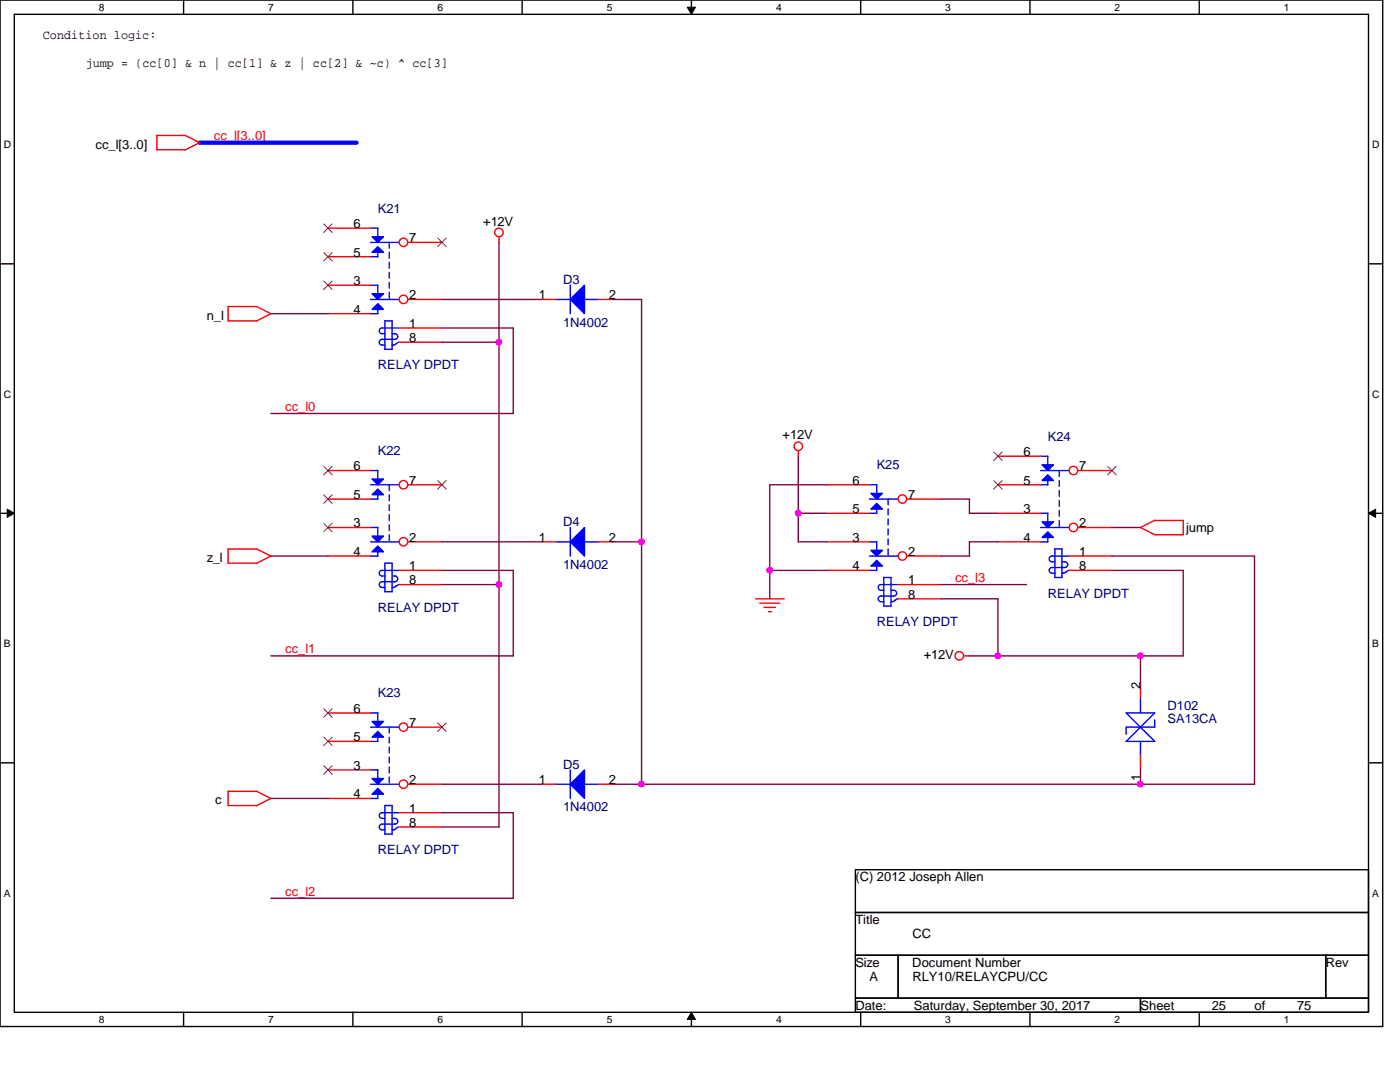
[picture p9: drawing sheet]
<svg xmlns="http://www.w3.org/2000/svg" width="279mm" height="216mm" viewBox="0 0 279 216" stroke-linecap="round" stroke-linejoin="round" font-family="sans-serif">
<path d="M0 0h275.9v204.8h-275.9zM2.9 2.9h270.2v199.1h-270.2z" fill="none" stroke="#000" stroke-width=".28"/>
<g fill="#fff">
<path d="M19.7 .3h1.2v2.3h-1.2z"/>
<path d="M19.7 202.3h1.2v2.3h-1.2z"/>
</g>
<path d="M36.6 0v2.9M36.6 202v2.8" fill="none" stroke="#000" stroke-width=".28"/>
<g fill="#fff">
<path d="M53.5 .3h1.2v2.3h-1.2z"/>
<path d="M53.5 202.3h1.2v2.3h-1.2z"/>
</g>
<path d="M70.4 0v2.9M70.4 202v2.8" fill="none" stroke="#000" stroke-width=".28"/>
<g fill="#fff">
<path d="M87.3 .3h1.2v2.3h-1.2z"/>
<path d="M87.3 202.3h1.2v2.3h-1.2z"/>
</g>
<path d="M104.2 0v2.9M104.2 202v2.8" fill="none" stroke="#000" stroke-width=".28"/>
<g fill="#fff">
<path d="M121.1 .3h1.1v2.3h-1.1z"/>
<path d="M121.1 202.3h1.1v2.3h-1.1z"/>
</g>
<path d="M138 0v2.9M138 202v2.8" fill="none" stroke="#000" stroke-width=".28"/>
<path d="M137.2 1.4h1.6l-.8 1.5zM138 202l.8 1.4h-1.6z" fill="#000" stroke="#000" stroke-width=".2"/>
<g fill="#fff">
<path d="M154.9 .3h1.1v2.3h-1.1z"/>
<path d="M154.9 202.3h1.1v2.3h-1.1z"/>
</g>
<path d="M171.8 0v2.9M171.8 202v2.8" fill="none" stroke="#000" stroke-width=".28"/>
<g fill="#fff">
<path d="M188.7 .3h1.1v2.3h-1.1z"/>
<path d="M188.7 202.3h1.1v2.3h-1.1z"/>
</g>
<path d="M205.5 0v2.9M205.5 202v2.8" fill="none" stroke="#000" stroke-width=".28"/>
<g fill="#fff">
<path d="M222.4 .3h1.2v2.3h-1.2z"/>
<path d="M222.4 202.3h1.2v2.3h-1.2z"/>
</g>
<path d="M239.3 0v2.9M239.3 202v2.8" fill="none" stroke="#000" stroke-width=".28"/>
<g fill="#fff">
<path d="M256.2 .3h1.2v2.3h-1.2z"/>
<path d="M256.2 202.3h1.2v2.3h-1.2z"/>
<path d="M.7 27.7h1.5v2.3h-1.5z"/>
<path d="M273.8 27.7h1.5v2.3h-1.5z"/>
<path d="M.7 77.5h1.5v2.3h-1.5z"/>
<path d="M273.8 77.5h1.5v2.3h-1.5z"/>
</g>
<path d="M0 52.6h2.9M273.1 52.6h2.8" fill="none" stroke="#000" stroke-width=".28"/>
<g fill="#fff">
<path d="M.7 127.3h1.4v2.3h-1.4z"/>
<path d="M273.8 127.3h1.4v2.3h-1.4z"/>
</g>
<path d="M0 102.4h2.9M273.1 102.4h2.8" fill="none" stroke="#000" stroke-width=".28"/>
<path d="M1.4 101.6l1.5 .8-1.5 .8zM273.1 102.4l1.4-.8v1.6z" fill="#000" stroke="#000" stroke-width=".2"/>
<g fill="#fff">
<path d="M.7 177.1h1.4v2.3h-1.4z"/>
<path d="M273.8 177.1h1.4v2.3h-1.4z"/>
</g>
<path d="M0 152.2h2.9M273.1 152.2h2.8M170.7 173.5h102.4v8.6h-102.4zM170.7 182.1h102.4v8.5h-102.4zM170.7 190.6h8.5v8.6h-8.5zM170.7 199.2h56.9v2.8h-56.9zM179.2 190.6h85.4v8.6h-85.4zM227.6 199.2h45.5v2.8h-45.5zM264.6 190.6h8.5v8.6h-8.5z" fill="none" stroke="#000" stroke-width=".28"/>
<g fill="none" stroke="#f00" stroke-width=".28">
<path d="M31.3 27h5.7l2.9 1.5M31.3 27v2.9h5.7M39.8 28.5l-2.8 1.4M65.4 45.5h8.6M65.4 51.2h8.6M65.4 56.9h8.6M81.4 48.4h6.8M81.4 59.8h6.8M99.6 47.2v1.2M108.1 59.8h2.9M119.5 59.8h2.8M45.5 64h5.7"/>
<path d="M54.1 62.6l-2.9 1.5M54.1 62.6l-2.9-1.4h-5.7v2.8M65.4 62.6h8.6M79.7 68.3h8.5M79.7 65.4h8.5M65.4 93.9h8.6M65.4 99.6h8.6M81.4 96.7h6.8M159.3 89.9v1.2M165 96.7h8.5M181 99.6h6.8M199.2 96.7h8.5"/>
<path d="M199.2 91h8.5M215.1 93.9h6.8M45.5 112.4h5.7M45.5 112.4v-2.9h5.7l2.9 1.5-2.9 1.4M65.4 105.3h8.6M65.4 111h8.6M79.7 116.6h8.5M79.7 113.8h8.5M81.4 108.1h6.8M108.1 108.1h2.9M119.5 108.1h2.8M150.8 119.5h5.7"/>
<path d="M165 108.1h8.5M165 113.8h8.5M165 102.4h8.5M179.2 119.5h8.6M179.2 116.6h8.6M181 111h6.8M199.2 108.1h8.5M199.2 102.4h8.5M213.4 111h8.5M213.4 113.8h8.5M215.1 105.3h6.8M227.6 105.2l2.8 1.5"/>
<path d="M227.6 105.3l2.9-1.5h5.7l-.1 2.9h-5.7M151.6 120.4h4M152.5 121.2h2.3M153.4 122h.5M192.3 130.9h1.2M227.6 136.6v2.8M45.5 157.9v2.8M45.5 157.9h5.7l2.9 1.4M54.1 159.3l-2.9 1.5M65.4 142.3h8.6M65.4 147.9h8.6M65.4 153.6h8.6"/>
<path d="M65.4 159.3h8.6M81.4 145.1h6.8M81.4 156.5h6.8M108.1 156.5h2.9M119.5 156.5h2.8M227.6 150.8v2.8M45.5 160.7h5.7M79.7 165h8.5M79.7 162.2h8.5"/>
<circle cx="80.5" cy="59.7" r=".84"/>
<circle cx="80.5" cy="48.4" r=".84"/>
<circle cx="99.6" cy="46.4" r=".85"/>
<circle cx="80.5" cy="96.7" r=".84"/>
<circle cx="159.3" cy="89" r=".84"/>
<circle cx="180.1" cy="99.6" r=".84"/>
<circle cx="214.2" cy="93.9" r=".84"/>
<circle cx="80.5" cy="108.1" r=".84"/>
<circle cx="180.1" cy="110.9" r=".84"/>
<circle cx="214.2" cy="105.3" r=".84"/>
<circle cx="191.5" cy="130.9" r=".84"/>
<circle cx="80.5" cy="156.5" r=".84"/>
<circle cx="80.5" cy="145.1" r=".84"/>
</g>
<g fill="#00f" stroke="#00f" stroke-width=".28">
<path d="M74.3 50.4l1.1-1.2 1.1 1.2z" fill-rule="evenodd"/>
<path d="M74.3 47.2h2.2l-1.1 1.2z" fill-rule="evenodd"/>
<path d="M74.3 61.7l1.1-1.1 1.1 1.1z" fill-rule="evenodd"/>
<path d="M74.3 58.6h2.2l-1.1 1.2z" fill-rule="evenodd"/>
<path d="M74.3 98.7l1.1-1.1 1.1 1.1z" fill-rule="evenodd"/>
<path d="M74.3 95.6h2.2l-1.1 1.1z" fill-rule="evenodd"/>
<path d="M74.3 110.1l1.1-1.1 1.1 1.1z" fill-rule="evenodd"/>
<path d="M74.3 107h2.2l-1.1 1.1z" fill-rule="evenodd"/>
<path d="M74.3 147.1l1.1-1.2 1.1 1.2z" fill-rule="evenodd"/>
<path d="M74.3 144h2.2l-1.1 1.1z" fill-rule="evenodd"/>
<path d="M75.4 157.3l1.1 1.2h-2.2z" fill-rule="evenodd"/>
<path d="M74.3 155.3h2.2l-1.1 1.2z" fill-rule="evenodd"/>
<path d="M208 95.9l1.1-1.2 1.1 1.2z" fill-rule="evenodd"/>
<path d="M208 92.8h2.2l-1.1 1.1z" fill-rule="evenodd"/>
<path d="M208 107.3l1.1-1.2 1.1 1.2z" fill-rule="evenodd"/>
<path d="M208 104.1h2.2l-1.1 1.2z" fill-rule="evenodd"/>
<path d="M173.8 101.6l1.2-1.2 1.1 1.2z" fill-rule="evenodd"/>
<path d="M173.8 98.4h2.3l-1.1 1.2z" fill-rule="evenodd"/>
<path d="M173.8 112.9l1.2-1.1 1.1 1.1z" fill-rule="evenodd"/>
<path d="M173.8 109.8h2.3l-1.1 1.2z" fill-rule="evenodd"/>
<path d="M113.8 59.8l2.8-2.9v5.7z" fill-rule="evenodd"/>
<path d="M116.6 105.3v5.7l-2.8-2.9z" fill-rule="evenodd"/>
<path d="M116.6 153.6v5.7l-2.8-2.8z" fill-rule="evenodd"/>
</g>
<g fill="none" stroke="#00f" stroke-width=".28">
<path d="M74 48.4h5.7M74 59.8h5.7M74 45.5h1.4M74 56.9h1.4M75.4 45.5v1.7M75.4 50.4v.8h-1.4M75.4 56.9v1.7M77.7 48.4v1.1M77.7 50.4v1.1M77.7 52.4v1.1M77.7 54.4v1.1M77.7 56.3v1.2"/>
<path d="M77.7 58.3v1.2M110.9 59.8h2.9M113.8 56.9v5.7M116.6 59.8h2.9M74 62.6h1.4M75.4 61.7v.9M76.3 66.6h.5M76.3 68.9h.5M78.3 64v5.7h-1.5M78.3 66.6h.5M78.3 64h-1.5v5.7M78.8 66.6a.56 .56 0 0 1 .6 .6 .56 .56 0 0 1-.6 .5h-2.6a.57 .57 0 0 0-.5 .6 .57 .57 0 0 0 .5 .6"/>
<path d="M79 68.5l-.3 .3-.5 .1M79.7 68.3l-.6 .3M79.7 65.4h-3.5a.57 .57 0 0 0-.5 .6 .57 .57 0 0 0 .5 .6M74 96.7h5.7M74 93.9h1.4v1.7M75.4 98.7v.9h-1.4M77.7 96.7v1.2M77.7 98.7v1.2M173.5 99.6h5.7M173.5 96.7h1.5M175 96.7v1.7M177.2 99.6v1.1"/>
<path d="M207.7 93.9h5.7M207.7 91h1.4M209.1 95.9v.8h-1.4M209.1 91v1.8M211.4 93.9v1.2M211.4 95.9v1.1M211.4 97.9v1.1M211.4 99.9v1.1M74 108.1h5.7M74 105.3h1.4M75.4 105.2v1.8M75.4 110.1v.9h-1.4"/>
<path d="M76.3 114.9h.5M76.3 117.2h.5M76.8 118.1h1.5M77.7 100.7v1.2M77.7 102.7v1.2M77.7 104.7v1.2M77.7 106.7v1.1M78.3 112.4v5.7M78.3 114.9h.5M78.3 112.4h-1.5v5.7M78.8 114.9a.57 .57 0 0 1 .6 .6 .57 .57 0 0 1-.6 .6h-2.6a.57 .57 0 0 0-.5 .5 .57 .57 0 0 0 .5 .6M79 116.9l-.3 .3h-.5"/>
<path d="M79.7 116.6l-.5 .3M79.7 113.8h-3.5a.56 .56 0 0 0-.5 .6 .56 .56 0 0 0 .5 .5M110.9 108.1h2.9M113.8 105.2v5.8M116.6 108.1h2.9M173.5 111h5.7M173.5 108.1h1.5v1.7M173.5 113.8h1.5M175 101.6v.8h-1.5M175 112.9v.9M176.4 115.2v5.7h1.4v-5.7h-1.4M177.2 101.6v1.1"/>
<path d="M177.2 103.6v1.1M177.2 105.6v1.1M177.2 107.5v1.2M177.2 109.5v1.2M177.8 117.8h.6M178.4 117.8a.57 .57 0 0 1 .5 .6 .57 .57 0 0 1-.5 .5h-2.6a.56 .56 0 0 0-.5 .6 .56 .56 0 0 0 .5 .6h.6M178.6 119.7l-.5 .4M179.2 119.5l-.5 .3M179.2 116.6h-3.4a.57 .57 0 0 0-.5 .6 .57 .57 0 0 0 .5 .6h.6M207.7 105.3h5.7M207.7 102.4h1.4M209.1 107.3v.8h-1.4"/>
<path d="M209.1 102.4v1.7M210.5 115.2l1.4 .1v-5.8h-1.4v5.7M211.4 101.9v1.1M211.4 103.8v1.2M211.9 114.4h.3M211.9 112.1h.6M212.5 112.1a.57 .57 0 0 1 .6 .6 .57 .57 0 0 1-.6 .5h-2.6a.56 .56 0 0 0-.5 .6 .56 .56 0 0 0 .5 .6h.6M212.7 114l-.5 .4M213.4 113.8l-.5 .3M213.4 111h-3.5a.57 .57 0 0 0-.5 .5 .57 .57 0 0 0 .5 .6h.6M177.8 120.1h.3M227.6 139.4v2.9"/>
<path d="M74 145.1h5.7M74 156.5h5.7M74 142.3l1.4-.1v1.8M74 153.6h1.4v1.7M74 159.3h1.4M75.4 147.1v.9l-1.4-.1M75.4 158.5v.8M77.7 145.1v1.2M77.7 147.1v1.2M77.7 149.1v1.1M77.7 151.1v1.1M77.7 153.1v1.1"/>
<path d="M77.7 155v1.2M110.9 156.5h2.9M113.8 153.6v5.7M116.6 156.5h2.9M224.7 142.3h5.7l-5.7 5.6M224.7 142.3l5.7 5.6h-5.7M227.6 147.9v2.9M230.4 143.7l.1 1.4h-5.8v1.4M76.3 163.3h.5M76.3 165.6h.5M76.8 160.7v5.7M76.8 160.7h1.5"/>
<path d="M78.3 160.7v5.8l-1.5-.1M78.3 163.3h.5M78.8 163.3a.57 .57 0 0 1 .6 .6 .57 .57 0 0 1-.6 .5h-2.6a.57 .57 0 0 0-.5 .6 .57 .57 0 0 0 .5 .6M79 165.2l-.3 .3-.5 .1M79.7 165l-.5 .3M79.7 162.2h-3.5a.57 .57 0 0 0-.5 .5 .57 .57 0 0 0 .5 .6"/>
</g>
<g fill="none" stroke="#804000" stroke-width=".2">
<path d="M64.6 44.7l1.7 1.7M64.6 50.4l1.7 1.7M64.6 56.1l1.7 1.7M66.3 44.7l-1.7 1.7M66.3 50.4l-1.7 1.7M66.3 56.1l-1.7 1.7M87.4 47.5l1.7 1.7M89 47.5l-1.7 1.7M64.6 93l1.7 1.8M64.6 98.7l1.7 1.8M66.3 93l-1.7 1.8M66.3 98.7l-1.7 1.8"/>
<path d="M87.4 95.9l1.7 1.7M89 95.9l-1.7 1.7M198.3 90.2l1.7 1.7M198.3 95.9l1.7 1.7M200 90.2l-1.7 1.7M200 95.9l-1.7 1.7M221.1 93l1.7 1.8M222.8 93l-1.8 1.8M64.6 104.4l1.7 1.7M66.3 104.4l-1.7 1.7M64.6 141.4l1.7 1.7M64.6 147.1l1.7 1.7"/>
<path d="M64.6 152.8l1.7 1.7M66.3 141.4l-1.7 1.7M66.3 147.1l-1.7 1.7M66.3 152.8l-1.7 1.7M87.4 144.3l1.7 1.7M89 144.3l-1.7 1.7"/>
</g>
<path d="M39.8 28.5h31.4" fill="none" stroke="#00f" stroke-width=".85"/>
<g fill="none" stroke="#800040" stroke-width=".28">
<path d="M88.2 59.8h19.9M99.6 48.4v116.6M122.3 59.8h5.8M128 59.8v96.7M54.1 62.6h11.4M88.2 65.4h14.2v17.1h-48.3M88.2 68.3h11.4M159.3 91v17.1h5.7M165 96.7h-11.4v22.8M187.8 99.6h5.7v2.8h5.7M54.1 111h11.4M88.2 108.1h19.9"/>
<path d="M88.2 113.8h14.2v17.1M88.2 116.6h11.4M122.3 108.1h5.8M153.6 113.8h11.4M159.3 102.4h5.7M187.8 116.6h17.1M187.8 119.5h11.4v11.4M199.2 108.1h-5.7v2.9h-5.7M221.9 105.3h5.7M221.9 111h28.5v45.5M221.9 113.8h14.3l-.1 17.1M54.1 130.9h48.3"/>
<path d="M193.5 130.9h42.7M227.6 130.9v5.7M54.1 159.3h11.4M88.2 156.5h19.9M122.3 156.5h128.1M227.6 153.6v2.9M54.1 179.2h48.3M88.2 162.2h14.2v17.1M88.2 165h11.4"/>
</g>
<g fill="#f0f" stroke="#f0f" stroke-width=".28">
<circle cx="199.1" cy="130.9" r=".56"/>
<circle cx="128" cy="156.5" r=".55"/>
<circle cx="99.6" cy="68.3" r=".56"/>
<circle cx="128" cy="108.1" r=".56"/>
<circle cx="153.6" cy="113.8" r=".56"/>
<circle cx="159.3" cy="102.4" r=".57"/>
<circle cx="99.6" cy="116.6" r=".56"/>
<circle cx="227.6" cy="130.9" r=".56"/>
<circle cx="227.6" cy="156.5" r=".55"/>
</g>
<g font-size="2.6">
<text x="8.6" y="7.7">Condition logic:</text>
<text x="17.1" y="13.4">jump = (cc[0] &amp; n | cc[1] &amp; z | cc[2] &amp; ~c) ^ cc[3]</text>
<text x="19.1" y="29.6">cc_l[3..0]</text>
<text x="70.5" y="45.5">6</text>
<text x="96.5" y="45">+12V</text>
<text x="70.5" y="51.2">5</text>
<text x="81.7" y="48.3">7</text>
<text x="70.5" y="56.9">3</text>
<text x="81.7" y="59.7">2</text>
<text x="107.5" y="59.7">1</text>
<text x="121.5" y="59.7">2</text>
<text x="41.3" y="63.8">n_l</text>
<text x="70.5" y="62.6">4</text>
<text x="81.7" y="65.4">1</text>
<text x="81.7" y="68.3">8</text>
<text x="156.2" y="87.7">+12V</text>
<text x="70.5" y="93.9">6</text>
<text x="204.3" y="91">6</text>
<text x="215.4" y="93.9">7</text>
<text x="70.5" y="99.6">5</text>
<text x="81.7" y="96.7">7</text>
<text x="170.1" y="96.7">6</text>
<text x="181.2" y="99.6">7</text>
<text x="204.3" y="96.7">5</text>
<text x="70.5" y="105.2">3</text>
<text x="170.1" y="102.4">5</text>
<text x="204.3" y="102.4">3</text>
<text x="215.4" y="105.2">2</text>
<text x="236.7" y="106.2">jump</text>
<text x="41.3" y="112.1">z_l</text>
<text x="70.5" y="110.9">4</text>
<text x="81.7" y="108.1">2</text>
<text x="81.7" y="113.8">1</text>
<text x="107.5" y="108.1">1</text>
<text x="121.5" y="108.1">2</text>
<text x="170.1" y="108.1">3</text>
<text x="170.1" y="113.8">4</text>
<text x="181.2" y="110.9">2</text>
<text x="204.3" y="108.1">4</text>
<text x="215.4" y="113.8">8</text>
<text x="215.4" y="110.9">1</text>
<text x="81.7" y="116.6">8</text>
<text x="181.2" y="119.5">8</text>
<text x="181.2" y="116.6">1</text>
<text x="184.4" y="131.5">+12V</text>
<text x="227.6" y="137.4" transform="rotate(-90 227.6 137.4)">2</text>
<text x="70.5" y="142.2">6</text>
<text x="70.5" y="147.9">5</text>
<text x="81.7" y="145.1">7</text>
<text x="70.5" y="153.6">3</text>
<text x="227.6" y="155.7" transform="rotate(-90 227.6 155.7)">1</text>
<text x="43" y="160.5">c</text>
<text x="70.5" y="159.3">4</text>
<text x="81.7" y="156.5">2</text>
<text x="107.5" y="156.5">1</text>
<text x="121.5" y="156.5">2</text>
<text x="81.7" y="165">8</text>
<text x="81.7" y="162.1">1</text>
<text x="170.7" y="175.9">(C) 2012 Joseph Allen</text>
<text x="170.7" y="184.4">Title</text>
<text x="182.1" y="187.2">CC</text>
<text x="170.7" y="192.9">Size</text>
<text x="173.5" y="195.8">A</text>
<text x="182.1" y="192.9">Document Number</text>
<text x="182.1" y="195.8">RLY10/RELAYCPU/CC</text>
<text x="264.6" y="192.9">Rev</text>
<text x="170.7" y="201.5">Date:</text>
<text x="182.4" y="201.5">Saturday, September 30, 2017</text>
<text x="227.6" y="201.5">Sheet</text>
<text x="241.8" y="201.5">25</text>
<text x="250.4" y="201.5">of</text>
<text x="258.9" y="201.5">75</text>
</g>
<g font-size="2.6" fill="#f00">
<text x="42.7" y="27.9">cc_l[3..0]</text>
<text x="56.9" y="82">cc_l0</text>
<text x="190.6" y="116.1">cc_l3</text>
<text x="56.9" y="130.3">cc_l1</text>
<text x="56.9" y="178.7">cc_l2</text>
</g>
<g font-size="2.6" fill="#000080">
<text x="75.4" y="42.4">K21</text>
<text x="112.4" y="56.7">D3</text>
<text x="112.4" y="65.2">1N4002</text>
<text x="75.4" y="73.7">RELAY DPDT</text>
<text x="209.1" y="87.9">K24</text>
<text x="75.4" y="90.8">K22</text>
<text x="175" y="93.6">K25</text>
<text x="112.4" y="105">D4</text>
<text x="112.4" y="113.6">1N4002</text>
<text x="209.1" y="119.2">RELAY DPDT</text>
<text x="75.4" y="122.1">RELAY DPDT</text>
<text x="175" y="124.9">RELAY DPDT</text>
<text x="75.4" y="139.1">K23</text>
<text x="233" y="141.7">D102</text>
<text x="233" y="144.3">SA13CA</text>
<text x="112.4" y="153.4">D5</text>
<text x="112.4" y="161.9">1N4002</text>
<text x="75.4" y="170.5">RELAY DPDT</text>
</g>
<g font-size="2">
<text x="19.7" y="2.1">8</text>
<text x="53.5" y="2.1">7</text>
<text x="87.3" y="2.1">6</text>
<text x="121.1" y="2.1">5</text>
<text x="154.9" y="2.1">4</text>
<text x="188.7" y="2.1">3</text>
<text x="222.4" y="2.1">2</text>
<text x="256.2" y="2.1">1</text>
<text x=".7" y="29.6">D</text>
<text x="273.8" y="29.6">D</text>
<text x=".7" y="79.4">C</text>
<text x="273.8" y="79.4">C</text>
<text x=".7" y="129.2">B</text>
<text x="273.8" y="129.2">B</text>
<text x=".7" y="178.9">A</text>
<text x="273.8" y="178.9">A</text>
<text x="19.7" y="204.1">8</text>
<text x="53.5" y="204.1">7</text>
<text x="87.3" y="204.1">6</text>
<text x="121.1" y="204.1">5</text>
<text x="154.9" y="204.1">4</text>
<text x="188.7" y="204.1">3</text>
<text x="222.4" y="204.1">2</text>
<text x="256.2" y="204.1">1</text>
</g>
</svg>
